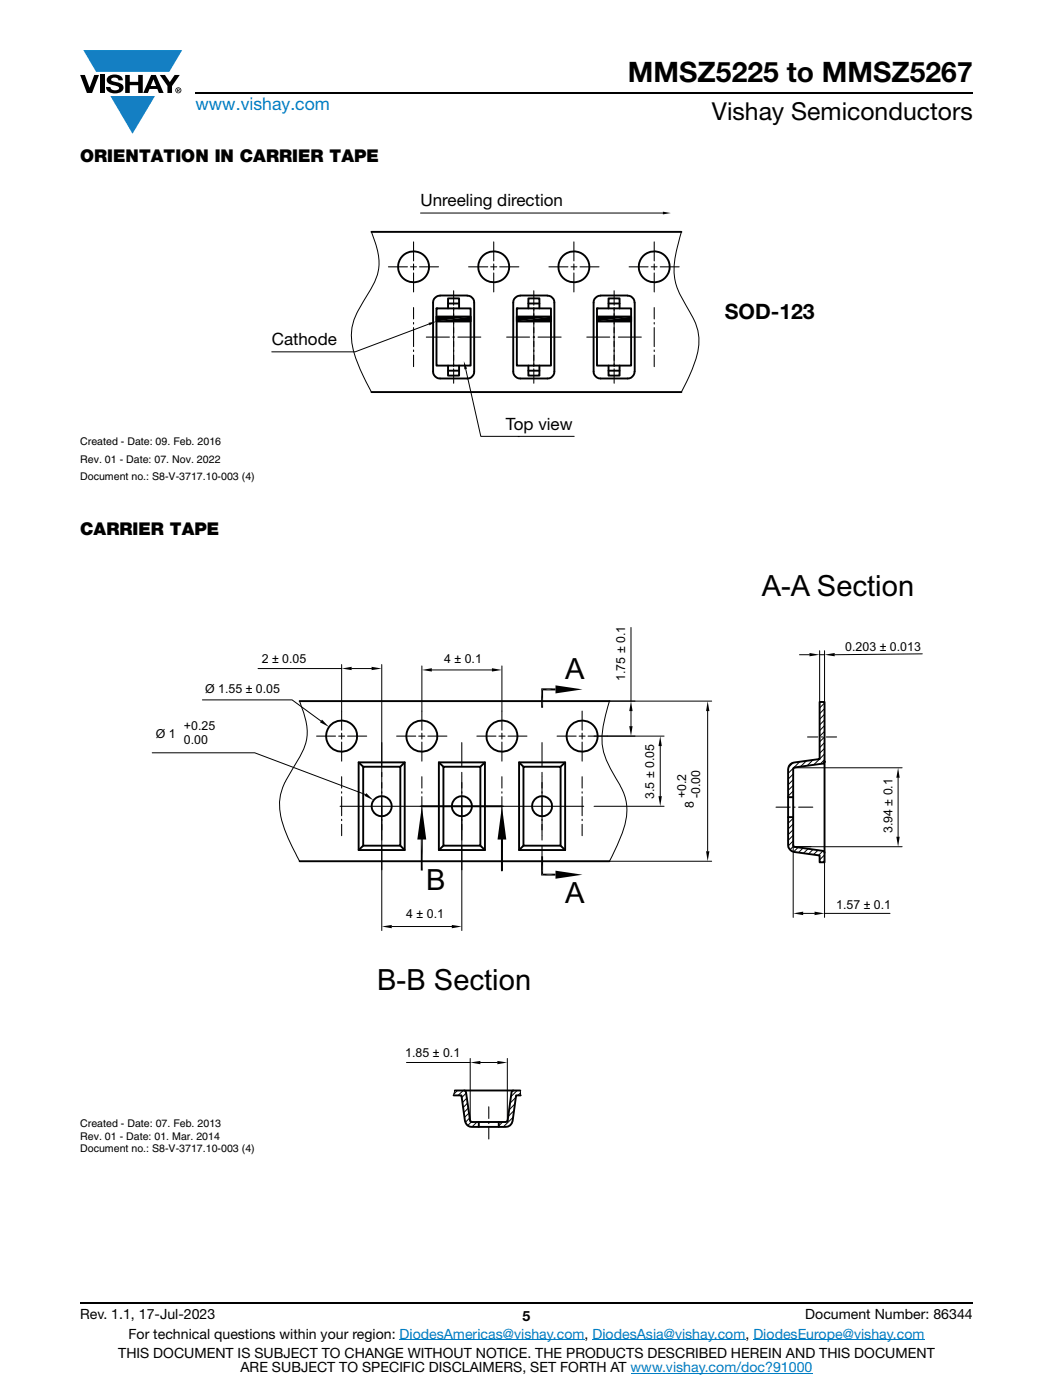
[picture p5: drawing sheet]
<svg xmlns="http://www.w3.org/2000/svg" width="210mm" height="279mm" viewBox="0 0 210 279" stroke-linecap="round" stroke-linejoin="round" font-family="sans-serif">
<g fill="#147fc3">
<path d="M16.6 10h19.7l-2.5 4.3h-1.2h-13.4z"/>
<path d="M22 19.2h8.9l-4.5 7.5z"/>
</g>
<g fill="#000">
<path d="M16 15h.9l1 2.5 .9-2.5h.9l-1.3 3.6h-1.1zM19.9 15h.9v3.6h-.9zM21.6 15.3a2.1 2.1 0 0 1 2.8 .3l.1 .4h-.9a.79 .79 0 0 0-.7-.5 .79 .79 0 0 0-.7 .4l.2 .3 1 .2a1.08 1.08 0 0 1 1.2 1 1.08 1.08 0 0 1-1.1 1.2 1.73 1.73 0 0 1-2.4-1.2h.9a.96 .96 0 0 0 .8 .6 .96 .96 0 0 0 1-.4 1.31 1.31 0 0 0-1.3-.6 1.03 1.03 0 0 1-1-.6 1.03 1.03 0 0 1 .1-1.1zM25 15h.9v1.3h1.7v-1.3h.9v3.6h-.9v-1.6h-1.7v1.6h-.9zM31.9 15h1l1 1.4 .9-1.4h1l-1.5 2.2v1.4h-.9v-1.4z"/>
<path d="M30.6 15.8l.5 1.4h-1zM30.1 15l-1.5 3.6h.9l.3-.8h1.6l.3 .8h.9l-1.5-3.6z"/>
<path d="M35.5 17.8h.2v.2h-.2zM35.3 17.7v.7h.2v-.3l.3 .3-.1-.3 .1-.2v-.2z"/>
<path d="M35.1 18a.46 .46 0 0 1 .9 0 .46 .46 0 0 1-.9 0zM35 18a.6 .6 0 0 0 1.2 0 .6 .6 0 0 0-1.2 0z"/>
</g>
<path d="M39 18.6h155M16 260h178" fill="none" stroke="#000" stroke-width=".36"/>
<path d="M79.7 267.4h36.9M118.2 267.4h30.5M125.8 274h36.2M150.2 267.4h34.2" fill="none" stroke="#007ec4" stroke-width=".2"/>
<path d="M103.3 87.1h.3z" fill="#000001"/>
<path d="M92.5 72.1l.6 1.5-.5 .1z" fill="#000001"/>
<path d="M92.9 73.6l3 13.5h18.6" fill="none" stroke="#000001" stroke-width=".2"/>
<path d="M85.4 64.4l1.6-.3-1.3 .8z" fill="#000001"/>
<path d="M85.6 64.7l-14.8 5.5h-16.6" fill="none" stroke="#000001" stroke-width=".2"/>
<path d="M132.2 42.2l1.6 .3-1.6 .3z" fill="#000001"/>
<path d="M74.1 46.3a16.3 16.3 0 0 1 1.5 6.9 14.3 14.3 0 0 1-2.9 6.6 13.2 13.2 0 0 0-2.6 7.7 24 24 0 0 0 2.9 8.7l1.1 2M83.9 42.5h48.3M135.9 46.3a23.4 23.4 0 0 0-1.4 8.8 14.9 14.9 0 0 0 2.7 6.5 11.1 11.1 0 0 1 1.7 9.4l-1 3.1-2 4.1M106.4 67.3h.1" fill="none" stroke="#000001" stroke-width=".2"/>
<g fill="none" stroke="#000001" stroke-width=".38">
<path d="M74.1 46.3h61.8M74.1 78.2h61.8M87 61.5h6.8v11.5h-6.8z"/>
<circle cx="82.5" cy="53.3" r="3.1"/>
<circle cx="98.5" cy="53.3" r="3.1"/>
<circle cx="114.4" cy="53.3" r="3.1"/>
<circle cx="130.5" cy="53.3" r="3.1"/>
</g>
<g fill="none" stroke="#000001" stroke-width=".21">
<path d="M77.5 53.3h3.7M81.9 53.3h1.1M82.5 48.3v3.8M82.5 52.7v1.2M82.5 54.5v3.8M83.7 53.3h3.7M93.4 53.3h3.9M97.8 53.3h1.3M98.5 48.3v3.8M98.5 52.7v1.2M98.5 54.5v3.8M99.6 53.3h3.9"/>
<path d="M109.5 53.3h3.8M113.9 53.3h1.2M114.4 48.3v3.8M114.4 52.7v1.2M114.4 54.5v3.8M115.7 53.3h3.8M125.4 53.3h3.8M129.9 53.3h1.1M130.5 48.3v3.8M130.5 52.7v1.2M130.5 54.5v3.8M131.6 53.3h3.8"/>
<path d="M82.5 61.4v2.3M82.5 64.4v.3M82.5 65.4v3.8M82.5 69.8v.4M82.5 70.9v2.3M90.5 61.4v2.3M90.5 64.4v.3M90.5 65.4v3.8M90.5 69.8v.4M90.5 70.9v2.3M106.4 61.4v2.3M106.4 64.4v.3"/>
<path d="M106.4 65.4v3.8M106.4 69.8v.4M106.4 70.9v2.3M122.5 61.4v2.3M122.5 64.4v.3M122.5 65.4v3.8M122.5 69.8v.4M122.5 70.9v2.3M130.5 61.4v2.3M130.5 64.4v.3M130.5 65.4v3.8M130.5 69.9v.3"/>
<path d="M130.5 70.9v2.3"/>
</g>
<circle cx="87" cy="61.5" r=".19" fill="#000001"/>
<path d="M87 63.2h6.8v1h-6.8zM89.3 61.5v-1.9h2.2v1.9M89.3 73v2h2.2v-2" fill="none" stroke="#000001" stroke-width=".38"/>
<path d="M90.5 58v2.9M85 67.3h4.6M90.3 67.3h.3M90.5 61.6v.3M90.5 62.6v3.8M90.5 67.1v.3M90.5 68.1v3.8M90.5 72.6v.3M90.5 73.6v2.9M91.3 67.3h4.6" fill="none" stroke="#000001" stroke-width=".21"/>
<g fill="#000001">
<path d="M87 63.2h6.8l-6.8 1z"/>
<path d="M87 64.2l6.8-1v1z"/>
</g>
<path d="M87.8 59a1.39 1.39 0 0 0-1.4 1.4M87.8 59h5.4M93.2 59a1.39 1.39 0 0 1 1.4 1.4v13.7a1.38 1.38 0 0 1-1.4 1.4h-5.4a1.39 1.39 0 0 1-1.4-1.4v-13.7M89.3 60.6h2.2M89.3 74h2.2M103.1 61.5h6.8v11.5h-6.8z" fill="none" stroke="#000001" stroke-width=".38"/>
<circle cx="103.1" cy="61.5" r=".19" fill="#000001"/>
<path d="M103.1 63.2h6.8v1h-6.8zM105.4 61.5v-2h2.2v2M105.4 73v2h2.2v-2" fill="none" stroke="#000001" stroke-width=".38"/>
<path d="M106.4 58v2.9M101 67.3h4.6M106.3 67.3h.3M106.4 61.6v.3M106.4 62.6v3.8M106.4 67.1v.3M106.4 68.1v3.8M106.4 72.6v.3M106.4 73.6v2.9M107.3 67.3h4.6" fill="none" stroke="#000001" stroke-width=".21"/>
<g fill="#000001">
<path d="M103.1 63.2h6.8l-6.8 1z"/>
<path d="M103.1 64.2l6.8-1v1z"/>
</g>
<path d="M103.7 59a1.39 1.39 0 0 0-1.4 1.4M103.7 59h5.5M109.2 59a1.39 1.39 0 0 1 1.3 1.4v13.7a1.39 1.39 0 0 1-1.3 1.4h-5.5a1.39 1.39 0 0 1-1.4-1.4v-13.7M105.4 60.6h2.2M105.4 74h2.2M119 61.5h6.9v11.5h-6.9z" fill="none" stroke="#000001" stroke-width=".38"/>
<circle cx="119" cy="61.5" r=".19" fill="#000001"/>
<path d="M119 63.2h6.9v1h-6.9zM121.3 61.5v-2h2.3v2M121.3 73v2h2.3v-2" fill="none" stroke="#000001" stroke-width=".38"/>
<path d="M122.5 58v2.9M117 67.3h4.6M122.3 67.3h.3M122.5 61.6v.3M122.5 62.6v3.8M122.5 67.1v.3M122.5 68.1v3.8M122.5 72.6v.3M122.5 73.6v2.9M123.3 67.3h4.6" fill="none" stroke="#000001" stroke-width=".21"/>
<g fill="#000001">
<path d="M119 63.2h6.9l-6.9 1z"/>
<path d="M119 64.2l6.9-1v1z"/>
</g>
<path d="M119.8 59a1.39 1.39 0 0 0-1.4 1.4M119.8 59h5.3M125.1 59a1.39 1.39 0 0 1 1.4 1.4M118.4 60.4v13.7a1.39 1.39 0 0 0 1.4 1.4h5.3a1.39 1.39 0 0 0 1.4-1.4M121.3 60.6h2.2M121.3 74h2.2M126.6 60.4v13.7" fill="none" stroke="#000001" stroke-width=".38"/>
<g fill="none" stroke="#000" stroke-width=".38">
<path d="M59.7 139.9h61.8M108.1 137.4v3.8M71.5 152.1h9.2v17.5h-9.2zM71.5 152.1l.9 .9M72.4 153h7.4v15.8h-7.4zM80.7 152.1l-.9 .9M87.5 152.1h9.2v17.5h-9.2zM87.5 152.1l.9 .9M88.4 153h7.4v15.8h-7.4zM96.7 152.1l-.9 .9M103.5 152.1h9.2v17.5h-9.2zM103.5 152.1l.9 .9"/>
<path d="M104.4 153h7.4v15.8h-7.4zM112.7 152.1l-.9 .9M157.2 159.1h1M164.4 152v20.1h-1v-1.4l-5.1-.7a1.47 1.47 0 0 1-1.1-1.4v-15.1a1.37 1.37 0 0 1 1.1-1.3l5.1-.7v-11.4h1v12l-.3 .3-5.6 .8-.3 .2v15.2l.3 .4 5.6 .8 .3 .4M59.7 171.9h61.8M72.4 168.8l-.9 .8M79.8 168.8l.9 .8M84.1 163.7v10M84.1 160.9h16M88.4 168.8l-.9 .8M95.8 168.8l.9 .8M100.1 163.7v10"/>
<path d="M104.4 168.8l-.9 .8M108.1 170.9v3.8M110.8 174.6h-2.9M111.8 168.8l.9 .8M157.2 163.1h1M90.4 218.6h1.6l.7 5.1a1.39 1.39 0 0 0 1.4 1.2h6.7a1.38 1.38 0 0 0 1.4-1.2l.7-5.1h.9M90.7 217.6h1.8l.4 .2 .8 5.8 .4 .3 6.9-.1 .2-.2 .9-5.8 .3-.2h1.4M92.5 217.6h9.9M95.5 223.9v1M99.5 223.9v1"/>
<circle cx="68.1" cy="146.9" r="3.1"/>
<circle cx="84.1" cy="146.9" r="3.1"/>
<circle cx="100.1" cy="146.9" r="3.1"/>
<circle cx="116.1" cy="146.9" r="3.1"/>
<circle cx="76.1" cy="160.9" r="2"/>
<circle cx="92.1" cy="160.9" r="2"/>
<circle cx="108.1" cy="160.9" r="1.99"/>
</g>
<g fill="none" stroke="#000" stroke-width=".2">
<path d="M40.4 139.7h17.8l5.8 4.2M51.5 133.4h16.6M59.7 139.9a15.1 15.1 0 0 1 1.5 7.4 16.1 16.1 0 0 1-2.7 5.9 13.5 13.5 0 0 0-2.8 7.6 23.9 23.9 0 0 0 3.5 10l.5 1.1M68.1 132.6v9.3M70.1 133.4h4M76.1 132.6v22.4M84.1 132.9v9M86.1 133.7h12M100.1 132.9v9M125.8 125.2v14.7M141.9 139.9h-20.4a23.6 23.6 0 0 0-1.4 8.9 23.5 23.5 0 0 0 3.6 8.1 10.3 10.3 0 0 1 .5 9l-2.7 6h20.4M159.4 130.7h2"/>
<path d="M163.4 129.9v10.3M163.4 130.7h1M164.4 129.9v10.2M183.9 130.5l-17.5 .2M30.4 150.2h20.4l22.1 8.4M118.5 146.9h13.9M125.8 141.9v3M131.7 148.9v10M141.1 141.9v28M158.2 152.2l-1 1M158.2 154.5l-1 1M158.2 155.6l-1 1"/>
<path d="M158.2 156.8l-1 .9M158.2 157.9l-1 1M158.2 159l-.1 .1M158.2 153.2h21.7M159.5 152l-2.3 2.3M160.8 151.8l-1.2 1.2M162.1 151.7l-1.1 1.1M164.4 140.3l-1 1M164.4 141.4l-1 1M164.4 142.5l-1 1.1M164.4 143.7l-1 1M164.4 144.8l-1 1"/>
<path d="M164.4 146l-1 .9M164.4 147.1l-1 1M164.4 148.2l-1 1M164.4 149.4l-1 .9M164.4 150.5l-2.1 2.1M164.4 151.6l-.8 .9M179.1 155.2v11.8M76.1 160.9v24.8M92.1 160.9v24.8M118.5 160.9h13.9M157.3 163.1l-.1 .1M158.2 163.3l-1 1"/>
<path d="M158.2 164.4l-1 1.1M158.2 165.6l-1 1M158.2 166.7l-1 1M158.2 167.8l-1 1M158.2 169h21.7M158.2 168.6v14.5M158.2 168.9l-.7 .7M159.1 169.1l-.8 .9M160.1 169.3l-.8 .8M161.1 169.4l-.9 .9M162.1 169.5l-.9 .9M163.1 169.7l-.9 .9"/>
<path d="M164.1 169.8l-.9 .9M164.4 170.6l-1 1M164.4 171.7l-.3 .4M164.4 172.1v11M78.1 184.9h12M160.2 182.3h2.2M164.4 182.3h13.1M81.1 212h12.7M90.7 217.6l-.3 1M91.2 217.6l-.7 .7M92.4 217.6l-1 1M93 218.2l-.9 .8"/>
<path d="M93.1 219.1l-.9 .9M93.8 211.2v12.7M95.8 212h3.4M101.2 211.2v12.7M102.8 219l-1.1 1.2M103.1 217.6l-1.2 1.3M103.8 217.6v1M103.8 218.1l-.5 .5M93.2 220.1l-.8 .9M93.4 221.1l-.9 .9M93.5 222.1l-.9 .9M93.7 223.1l-.9 .9"/>
<path d="M94 223.9l-.7 .7M95.1 223.9l-1 1M95.5 224.7l-.2 .2M100.2 223.9l-.7 .8M102.3 223l-1.9 1.9M102.5 221.6l-1.2 1.2M102.7 220.3l-1.2 1.2"/>
</g>
<g fill="none" stroke="#000" stroke-width=".21">
<path d="M63.1 146.9h3.8M67.5 146.9h1.2M68.1 141.9v3.8M68.1 146.3v1.2M68.1 148.1v3.8M68.1 155v2.3M68.1 158v.3M68.1 159v3.8M69.3 146.9h3.8M76.1 155v2.3M76.1 158v.3M76.1 159v3.8"/>
<path d="M76.1 148.2v4.7M76.1 154.1v.8M76.1 156.2v4.7h8.3M79.1 146.9h3.8M83.5 146.9h1.2M84.1 141.9v3.8M84.1 146.3v1.2M84.1 148.1v3.8M84.1 155v2.3M84.1 158v.3M84.1 159v3.8M85.3 146.9h3.8"/>
<path d="M92.1 155v2.3M92.1 158v.3M92.1 159v3.8M92.1 156.2v4.7h8.3M92.1 148.2v4.7M92.1 154.1v.8M95.1 146.9h3.8M99.5 146.9h1.2M100.1 141.9v3.8M100.1 146.3v1.2M100.1 148.1v3.8M100.1 155v2.3"/>
<path d="M100.1 158v.3M100.1 159v3.8M101.3 146.9h3.8M108.1 155v2.3M108.1 158v.3M108.1 159v3.8M108.1 156.2v4.7h8.3M108.1 148.2v4.7M108.1 154.1v.8M111.1 146.9h3.8M115.5 146.9h1.2M116.1 155v2.3"/>
<path d="M116.1 158v.3M116.1 159v3.8M116.1 141.9v3.8M116.1 146.3v1.2M116.1 148.1v3.8M117.3 146.9h3.8M161 147.1h2.1M163.8 147.1h.3M164.8 147.1h2M67.8 160.9h8.3v4.7M68.1 163.5v.3M68.1 164.5v2.3"/>
<path d="M76.1 163.5v.3M76.1 164.5v2.3M76.1 166.9v.8M76.1 168.8v4.8M83.8 160.9h8.3v4.7M84.1 163.5v.3M84.1 164.5v2.3M92.1 163.5v.3M92.1 164.5v2.3M92.1 166.9v.8M92.1 168.8v4.8M99.8 160.9h8.3v4.7"/>
<path d="M100.1 163.5v.3M100.1 164.5v2.3M108.1 163.5v.3M108.1 164.5v2.3M108.1 166.9v.8M108.1 168.8v4.8M116.1 163.5v.3M116.1 164.5v2.3M154.7 161.1h2.9M158.3 161.1h.3M159.3 161.1h2.8M97.5 220.9v2.3"/>
<path d="M97.5 223.9v.3M97.5 224.9v2.4"/>
</g>
<g fill="#000">
<path d="M68.1 133.4l2-.3v.6zM74.1 133.1l2 .3-2 .3zM84.1 133.7l2-.3v.6zM98.1 133.4l2 .3-2 .3zM110.8 136.8l5.4 .8-5.4 .8zM161.4 130.3l2 .4-2 .3zM164.4 130.7l2-.4v.7zM64.2 143.6l1.4 1.5-1.8-1zM73.1 158.3l1.4 1.4-1.8-.9zM125.5 144.9h.6l-.3 2zM125.8 139.9l.3 2h-.6zM131.3 158.9h.7l-.3 2z"/>
<path d="M131.7 146.9l.3 2h-.7zM141.1 139.9l.4 2h-.7zM179.1 153.2l.3 2h-.7zM84.1 160.9l.9 6.6h-1.8zM100.1 160.9l.9 6.6h-1.8zM110.8 173.8l5.4 .8-5.4 .8zM140.8 169.9h.7l-.4 2zM178.7 167h.7l-.3 2zM76.1 184.9l2-.3v.7zM90.1 184.6l2 .3-2 .4zM158.2 182.3l2-.4v.7zM162.4 181.9l2 .4-2 .3z"/>
<path d="M93.8 212l2-.3v.7zM99.2 211.7l2 .3-2 .4z"/>
</g>
<path d="M107.9 137.6h2.9" fill="none" stroke="#000" stroke-width=".42"/>
<g font-size="5.8">
<text x="151.9" y="118.9">A-A Section</text>
<text x="112.7" y="135.6">A</text>
<text x="85" y="177.6">B</text>
<text x="112.7" y="180.2">A</text>
<text x="75.2" y="197.6">B-B Section</text>
</g>
<text font-size="5.6" x="125.2" y="16.4">MMSZ5225 to MMSZ5267</text>
<text font-size="4.9" x="142" y="23.9">Vishay Semiconductors</text>
<text font-size="4.2" x="144.5" y="63.6">SOD-123</text>
<text font-size="3.5" fill="#007ec4" x="39" y="22">www.vishay.com</text>
<g font-size="3.5">
<text x="16" y="32.3">ORIENTATION IN CARRIER TAPE</text>
<text x="16" y="106.7">CARRIER TAPE</text>
</g>
<g font-size="3.4">
<text x="83.9" y="41.1">Unreeling direction</text>
<text x="54.2" y="68.8">Cathode</text>
<text x="100.9" y="85.7">Top view</text>
</g>
<g font-size="2.8">
<text x="16" y="263.3">Rev. 1.1, 17-Jul-2023</text>
<text x="104.2" y="263.6">5</text>
<text x="160.6" y="263.3">Document Number: 86344</text>
<text x="25.6" y="267.1">For technical questions within your region: DiodesAmericas@vishay.com, DiodesAsia@vishay.com, DiodesEurope@vishay.com</text>
<text x="23.6" y="271">THIS DOCUMENT IS SUBJECT TO CHANGE WITHOUT NOTICE. THE PRODUCTS DESCRIBED HEREIN AND THIS DOCUMENT</text>
<text x="48" y="273.8">ARE SUBJECT TO SPECIFIC DISCLAIMERS, SET FORTH AT www.vishay.com/doc?91000</text>
</g>
<g font-size="2.5">
<text x="168.6" y="129.9">0.203 ± 0.013</text>
<text x="52.2" y="132.3">2 ± 0.05</text>
<text x="88.6" y="132.3">4 ± 0.1</text>
<text x="124.7" y="135.9" transform="rotate(-90 124.7 135.9)">1.75 ± 0.1</text>
<text x="40.9" y="138.4">Ø 1.55 ± 0.05</text>
<text x="31.1" y="147.4">Ø 1</text>
<text x="36.7" y="145.7">+0.25</text>
<text x="36.7" y="148.5">0.00</text>
<text x="130.4" y="159.5" transform="rotate(-90 130.4 159.5)">3.5 ± 0.05</text>
<text x="136.8" y="159.3" transform="rotate(-90 136.8 159.3)">+0.2</text>
<text x="138.3" y="161.2" transform="rotate(-90 138.3 161.2)">8</text>
<text x="139.7" y="159.3" transform="rotate(-90 139.7 159.3)">-0.00</text>
<text x="178" y="166.3" transform="rotate(-90 178 166.3)">3.94 ± 0.1</text>
<text x="81" y="183.2">4 ± 0.1</text>
<text x="166.7" y="181.4">1.57 ± 0.1</text>
<text x="80.8" y="211">1.85 ± 0.1</text>
</g>
<g font-size="2.1">
<text x="16" y="88.8">Created - Date: 09. Feb. 2016</text>
<text x="16" y="92.4">Rev. 01 - Date: 07. Nov. 2022</text>
<text x="16" y="95.9">Document no.: S8-V-3717.10-003 (4)</text>
<text x="16" y="225">Created - Date: 07. Feb. 2013</text>
<text x="16" y="227.4">Rev. 01 - Date: 01. Mar. 2014</text>
<text x="16" y="229.9">Document no.: S8-V-3717.10-003 (4)</text>
</g>
</svg>
